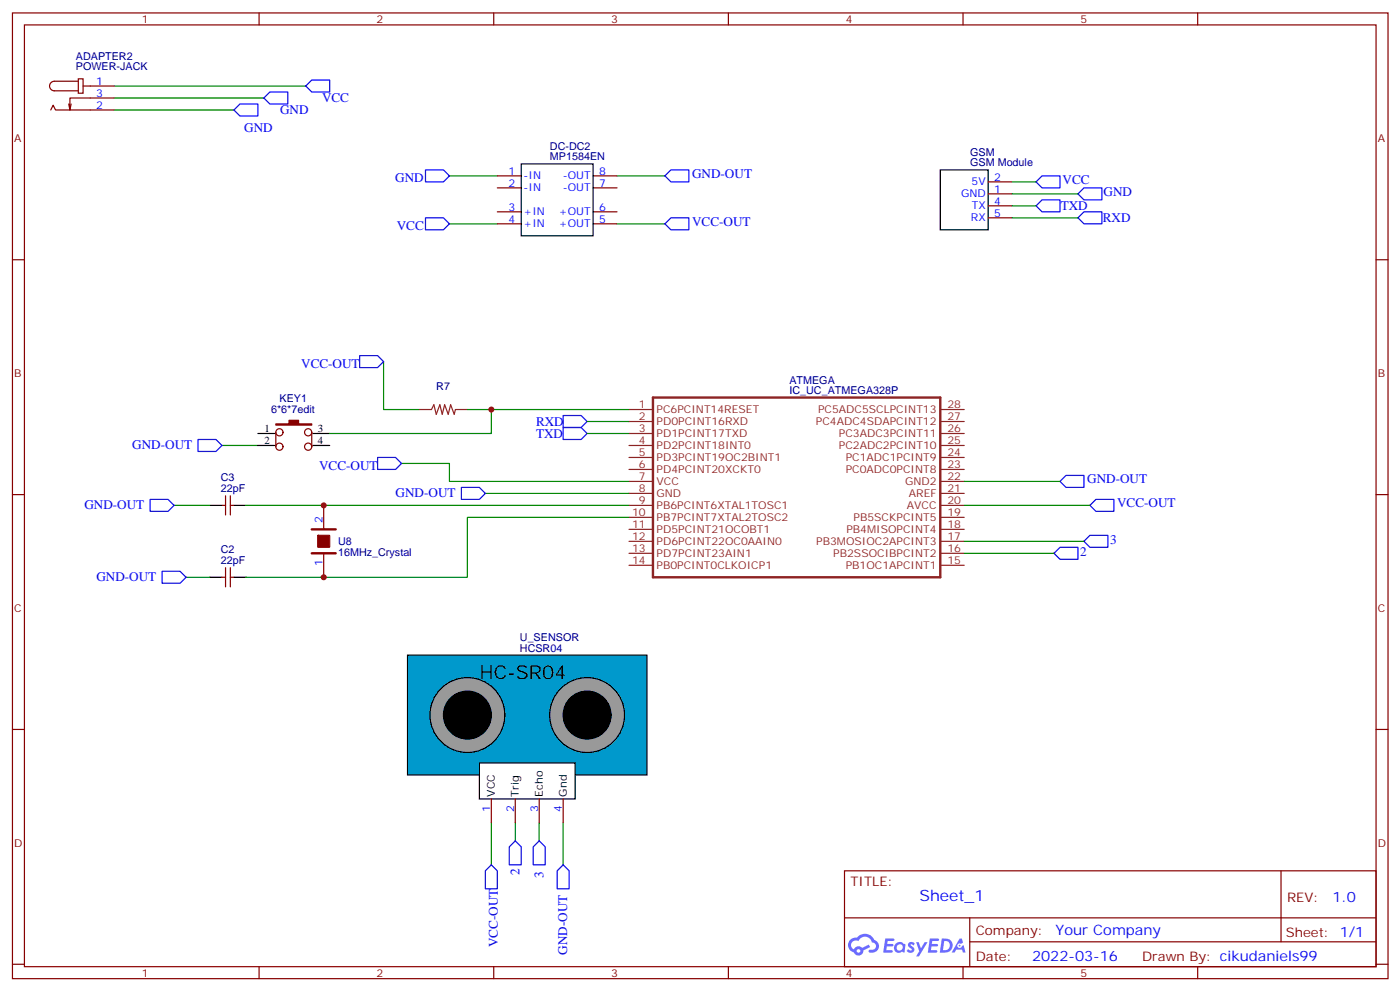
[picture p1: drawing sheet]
<svg xmlns="http://www.w3.org/2000/svg" width="413mm" height="292mm" viewBox="0 0 413 292" stroke-linecap="round" stroke-linejoin="round" font-family="sans-serif">
<g fill="none" stroke="#870000" stroke-width=".35">
<path d="M3.7 3.8h405.3v284.3h-405.3zM7.2 7.3h398.3v277.3h-398.3zM76.3 3.8v3.5M145.5 3.8v3.5M214.6 3.8v3.5M283.8 3.8v3.5M352.9 3.8v3.5M3.7 76.5h3.5M405.5 76.5h3.5M3.7 145.6h3.5M405.5 145.6h3.5M3.7 214.8h3.5"/>
<path d="M405.5 214.8h3.5M248.8 256.4h156.7v28.2h-156.7zM377.5 256.4v20.9M248.9 270.2h156.5M285.8 277.3h119.6M285.8 270.2v14.2M3.7 283.9h3.5M76.3 284.6v3.5M145.5 284.6v3.5M214.6 284.6v3.5M283.8 284.6v3.5M352.9 284.6v3.5"/>
<path d="M405.5 283.9h3.5"/>
</g>
<g fill="#5487ff">
<path d="M267.8 277.6a1.22 1.22 0 0 1 1.8 .2l-.4 .6a.47 .47 0 0 0-.4-.4 .47 .47 0 0 0-.5 .2l.2 .2a1.14 1.14 0 0 1 .8 1.8 1.14 1.14 0 0 1-2 0l-.2-.2 .5-.6 .7 .5a.29 .29 0 0 0 .4-.3 .29 .29 0 0 0-.3-.3 1.04 1.04 0 0 1-.6-1.7z"/>
<path d="M260.8 276.3h2.4l.3 .2-.1 .5-1.8 .1-.2 .8h1.6l.3 .4-.4 .4h-1.6l-.1 1.1h1.7l.2 .3-.2 .3-2.7 .1z"/>
<path d="M274 276.3h2.3l.4 .2-.2 .5-1.8 .1-.1 .8h1.5l.3 .4-.3 .4h-1.6l-.2 1.1h1.7l.2 .3-.2 .3-2.6 .1z"/>
<path d="M282.7 276.3h.7l.4 1.3-.6 .3a.69 .69 0 0 0-1.1 .3 .69 .69 0 0 0 .5 .9 .69 .69 0 0 0 .9-.6l.4-.2 .6 2.2h-.8l-.2-.9h-1.7l-.5 .9h-.9z"/>
<path d="M270 277.4h.7l.7 1.8 1.1-1.8h.8l-2.5 4.2h-.9l1-1.5z"/>
<path d="M277.5 276.3l-.6 4.2h1.4a2.11 2.11 0 0 0 2.4-2.1 2.11 2.11 0 0 0-2.5-2.1zM278.2 277.1a1.39 1.39 0 0 1 1.7 1.4 1.39 1.39 0 0 1-1.8 1.3h-.2z"/>
<path d="M263.8 277.9a1.54 1.54 0 0 0 0 2.2 1.54 1.54 0 0 0 2.1 .1l.6 .3 .3-2.3-.1-.3h-.5a1.49 1.49 0 0 0-2.4 0zM264.1 278.9a.95 .95 0 0 1 1.9 0 .95 .95 0 0 1-1.9 0z"/>
<path d="M250.6 276.7a2.18 2.18 0 0 0 1 3.7 1.44 1.44 0 0 0 1.7 .9 1.44 1.44 0 0 0 1.1-1.4l2-1.1-.4-.7-1.9 1a1.47 1.47 0 0 0-2.5 .4 1.39 1.39 0 0 1-.6-1.9 1.39 1.39 0 0 1 2-.5 2.12 2.12 0 0 1 2.1-1.3 2.12 2.12 0 0 1 1.9 1.7 1.14 1.14 0 0 1 1.1 1.4 1.14 1.14 0 0 1-1.6 .7 .43 .43 0 0 0-.6 .4 .43 .43 0 0 0 .4 .5 1.98 1.98 0 0 0 2.6-1.2 1.98 1.98 0 0 0-1.3-2.6 3.1 3.1 0 0 0-5.2-.6l-.9 .1zM252.4 280a.55 .55 0 0 1 1.1 0 .55 .55 0 0 1-1.1 0z"/>
<circle cx="282.8" cy="278.4" r=".26"/>
</g>
<g fill="none" stroke="#008700" stroke-width=".35">
<path d="M113 106.5v14.1h10.6M65.4 131.2h10.6M118.3 136.5h14.1v5.2h52.9M137.7 120.6h47.6M144.8 120.6v7h-47.6M51.3 148.8h10.6M72.5 148.8h112.8M143 145.3h42.3M185.3 152.3h-47.6v17.7h-65.2M54.8 170h7.1M144.8 242.3v12.3M151.8 242.3v5.3"/>
<path d="M158.9 242.3v5.3M165.9 242.3v12.3"/>
</g>
<path d="M106 104.7h5.3l1.7 1.8-1.7 1.7h-5.3zM58.3 129.4h5.3l1.8 1.8-1.8 1.7h-5.3zM111.3 134.7h5.3l1.7 1.8-1.7 1.7h-5.3zM44.2 147h5.3l1.8 1.8-1.8 1.8h-5.3zM136 143.5h5.3l1.7 1.8-1.7 1.7h-5.3zM47.8 168.2h5.3l1.7 1.8-1.7 1.7h-5.3zM143 256.4l1.8-1.8 1.7 1.8v5.3h-3.5zM151.8 247.6l1.8 1.7v5.3h-3.5v-5.3zM158.9 247.6l1.8 1.7v5.3h-3.6v-5.3zM165.9 254.6l1.8 1.8v5.3h-3.5v-5.3z" fill="none" stroke="#00f" stroke-width=".35"/>
<path d="M192.4 117.1h84.7v52.9h-84.7z" fill="none" stroke="#8c2424" stroke-width=".71"/>
<g fill="none" stroke="#8c2424" stroke-width=".35">
<path d="M123.6 120.6h3.5l.7-1.4 .8 2.8 1-2.8 .7 2.8 .7-2.8 1.1 2.8 .7-2.8 1 2.8 .4-1.4h3.5M185.3 120.6h7.1M185.3 124.1h7.1M185.3 127.6h7.1M185.3 134.7h7.1M185.3 131.2h7.1M185.3 138.2h7.1M277.1 120.6h7M277.1 124.1h7M277.1 127.6h7M277.1 134.7h7M277.1 131.2h7"/>
<path d="M277.1 138.2h7M185.3 141.7h7.1M185.3 145.3h7.1M185.3 148.8h7.1M185.3 152.3h7.1M185.3 155.9h7.1M185.3 159.4h7.1M277.1 141.7h7M277.1 145.3h7M277.1 148.8h7M277.1 152.3h7M277.1 155.9h7"/>
<path d="M277.1 159.4h7M185.3 162.9h7.1M185.3 166.4h7.1M277.1 162.9h7M277.1 166.4h7"/>
</g>
<path d="M76 127.6h4.9M76 131.2h4.9M92.2 127.6h5M92.2 131.2h5M61.9 148.8h3.5M68.9 148.8h3.6M61.9 170h3.5M68.9 170h3.6" fill="none" stroke="#000" stroke-width=".35"/>
<path d="M81.3 124.8h3.9v-1h2.8v1h3.9v.4h-10.6z" fill="#870000" stroke="#870000" stroke-width=".35"/>
<g fill="none" stroke="#870000" stroke-width=".35">
<path d="M81.3 127.3v4.2M91.9 127.3v4.2M65.4 148.8h1.1M66.5 146v5.6M67.9 146v5.6M67.9 148.8h1M65.4 170h1.1M66.5 167.1v5.7M67.9 167.1v5.7M67.9 170h1"/>
<circle cx="82.3" cy="127.3" r="1.06"/>
<circle cx="82.3" cy="131.5" r="1.06"/>
<circle cx="90.8" cy="127.3" r="1.06"/>
<circle cx="90.8" cy="131.5" r="1.06"/>
</g>
<path d="M93.7 157.7h3.4v3.4h-3.4z" fill="#900" stroke="#900" stroke-width=".35"/>
<path d="M91.9 155.9h7M91.9 162.9h7" fill="none" stroke="#900" stroke-width=".71"/>
<path d="M95.4 148.8v7.1M95.4 162.9v7.1" fill="none" stroke="#900" stroke-width=".35"/>
<path d="M120.1 192.9h70.5v35.3h-70.5z" fill="#09c" stroke="#000" stroke-width=".35"/>
<circle cx="173" cy="210.5" r="11" fill="#999" stroke="#000" stroke-width=".35"/>
<path d="M141.3 224.6h28.2v10.6h-28.2z" fill="#fff" stroke="#000" stroke-width=".35"/>
<path d="M144.8 235.2v7.1M151.8 235.2v7.1M158.9 235.2v7.1M165.9 235.2v7.1" fill="none" stroke="#870000" stroke-width=".35"/>
<g fill="#000" stroke="#000" stroke-width=".35">
<circle cx="138.2" cy="210.1" r="7.1"/>
<circle cx="173" cy="210.5" r="7.1"/>
</g>
<circle cx="137.7" cy="210.5" r="11" fill="#999" stroke="#000" stroke-width=".35"/>
<circle cx="137.7" cy="210.5" r="7.1" fill="#000" stroke="#000" stroke-width=".35"/>
<g fill="none" stroke="#008700" stroke-width=".35">
<path d="M33.7 25.3h56.4M33.7 28.9h44.1M33.7 32.4h35.2M132.4 51.8h14.1M181.8 51.8h14.1M298.2 53.6h7.1M298.2 57.1h19.4M132.4 65.9h14.1M181.8 65.9h14.1M298.2 60.6h7.1M298.2 64.1h19.4M173 124.1h12.3"/>
<path d="M173 127.6h12.3M284.1 159.4h35.3M284.1 141.7h28.2M284.1 148.8h37.1M284.1 162.9h26.5"/>
</g>
<g fill="none" stroke="#00f" stroke-width=".35">
<path d="M70.7 30.6h5.3v3.5h-5.3l-1.8-1.7zM79.5 27.1h5.3v3.5h-5.3l-1.7-1.7zM91.9 23.6h5.3v3.5h-5.3l-1.8-1.8zM125.4 50h5.3l1.7 1.8-1.7 1.8h-5.3zM195.9 51.8l1.8-1.8h5.3v3.6h-5.3zM305.3 53.6l1.8-1.8h5.2v3.5h-5.2zM317.6 57.1l1.8-1.8h5.3v3.5h-5.3zM125.4 64.1h5.3l1.7 1.8-1.7 1.8h-5.3zM195.9 65.9l1.8-1.8h5.3v3.6h-5.3zM305.3 60.6l1.8-1.8h5.2v3.6h-5.2zM317.6 64.1l1.8-1.7h5.3v3.5h-5.3zM165.9 122.3h5.3l1.8 1.8-1.8 1.8h-5.3z"/>
<path d="M165.9 125.9h5.3l1.8 1.7-1.8 1.8h-5.3zM314.1 140h5.3v3.5h-5.3l-1.8-1.8zM321.2 157.6h5.3v3.5h-5.3l-1.8-1.7zM321.2 148.8l1.7-1.8h5.3v3.6h-5.3zM310.6 162.9l1.7-1.8h5.3v3.6h-5.3z"/>
</g>
<g fill="none" stroke="#870000" stroke-width=".35">
<path d="M15 32.4l.7-1.4 .7 1.4h17.3M21 30.6l-.4 1.8M23.1 23.2h1.4v4.2h-1.4zM23.1 23.9h-7.1a1.41 1.41 0 0 0-1.4 1.4 1.41 1.41 0 0 0 1.4 1.4h7.1M24.5 25.3h9.2M33.7 28.9h-13.1v3.5l-.4-1.8M146.5 51.8h7.1M146.5 55.3h7.1M174.8 51.8h7M174.8 55.3h7M291.2 53.6h7M291.2 57.1h7"/>
<path d="M146.5 62.4h7.1M146.5 65.9h7.1M174.8 62.4h7M174.8 65.9h7M291.2 60.6h7M291.2 64.1h7"/>
</g>
<path d="M153.6 48.3h21.2v21.1h-21.2zM277.1 50h14.1v17.7h-14.1z" fill="none" stroke="#000" stroke-width=".35"/>
<g fill="#c00">
<circle cx="95.4" cy="148.8" r=".88"/>
<circle cx="95.4" cy="170" r=".88"/>
<circle cx="144.8" cy="120.6" r=".88"/>
</g>
<text font-size="5.6" x="141.3" y="200">HC-SR04</text>
<text font-size="4.6" fill="#00f" x="270.9" y="265.4">Sheet_1</text>
<g font-size="4.2" fill="#00f">
<text x="392.6" y="265.7">1.0</text>
<text x="311" y="275.2">Your Company</text>
<text x="304.1" y="283">2022-03-16</text>
</g>
<g font-size="3.9" fill="#00f">
<text x="82.5" y="33.6">GND</text>
<text x="94.9" y="30">VCC</text>
<text x="72" y="38.9">GND</text>
<text x="116.5" y="53.6">GND</text>
<text x="203.9" y="52.4">GND-OUT</text>
<text x="313.1" y="54.3">VCC</text>
<text x="325.2" y="57.8">GND</text>
<text x="312.6" y="61.9">TXD</text>
<text x="324.9" y="65.4">RXD</text>
<text x="116.9" y="67.7">VCC</text>
<text x="203.9" y="66.5">VCC-OUT</text>
<text x="88.7" y="108.4">VCC-OUT</text>
<text x="157.9" y="125.3">RXD</text>
<text x="157.9" y="128.9">TXD</text>
<text x="39" y="132.3">GND-OUT</text>
<text x="94" y="138.3">VCC-OUT</text>
<text x="320.4" y="142.3">GND-OUT</text>
<text x="24.9" y="150">GND-OUT</text>
<text x="116.6" y="146.4">GND-OUT</text>
<text x="329.2" y="149.4">VCC-OUT</text>
<text x="327.1" y="160.1">3</text>
<text x="318.3" y="163.6">2</text>
<text x="28.4" y="171.1">GND-OUT</text>
<text x="153.1" y="257.6" transform="rotate(-90 153.1 257.6)">2</text>
<text x="160.1" y="258.4" transform="rotate(-90 160.1 258.4)">3</text>
<text x="146.7" y="278.9" transform="rotate(-90 146.7 278.9)">VCC-OUT</text>
<text x="167.1" y="281.1" transform="rotate(-90 167.1 281.1)">GND-OUT</text>
</g>
<g font-size="3.9" fill="#800">
<text x="250.6" y="261">TITLE:</text>
<text x="379.2" y="265.7">REV:</text>
<text x="287.5" y="275.2">Company:</text>
<text x="378.9" y="275.8">Sheet: 1/1</text>
<text x="287.5" y="282.9">Date:</text>
<text x="336.6" y="282.9">Drawn By: cikudaniels99</text>
</g>
<g font-size="3.2" fill="#800">
<text x="41.8" y="6.8">1</text>
<text x="110.9" y="6.8">2</text>
<text x="180.1" y="6.8">3</text>
<text x="249.2" y="6.8">4</text>
<text x="318.3" y="6.8">5</text>
<text x="4.2" y="41.9">A</text>
<text x="406" y="41.9">A</text>
<text x="4.2" y="111.1">B</text>
<text x="406" y="111.1">B</text>
<text x="4.2" y="180.2">C</text>
<text x="406" y="180.2">C</text>
<text x="4.2" y="249.3">D</text>
<text x="406" y="249.3">D</text>
<text x="41.8" y="287.6">1</text>
<text x="110.9" y="287.6">2</text>
<text x="180.1" y="287.6">3</text>
<text x="249.2" y="287.6">4</text>
<text x="318.3" y="287.6">5</text>
</g>
<g font-size="3.2" fill="#000080">
<text x="22.4" y="17.7">ADAPTER2</text>
<text x="22.4" y="20.6">POWER-JACK</text>
<text x="162.1" y="47.1">MP1584EN</text>
<text x="162.1" y="44.1">DC-DC2</text>
<text x="285.9" y="46">GSM</text>
<text x="285.9" y="49">GSM Module</text>
<text x="232.6" y="112.9">ATMEGA</text>
<text x="82.4" y="118.3">KEY1</text>
<text x="128.6" y="114.9">R7</text>
<text x="232.6" y="115.9">IC_UC_ATMEGA328P</text>
<text x="79.9" y="121.7">6*6*7edit</text>
<text x="65.1" y="141.7">C3</text>
<text x="65.1" y="144.9">22pF</text>
<text x="99.6" y="160.5">U8</text>
<text x="65.1" y="166.1">22pF</text>
<text x="65.1" y="162.9">C2</text>
<text x="99.6" y="163.7">16MHz_Crystal</text>
<text x="153.2" y="191.8">HCSR04</text>
<text x="153.2" y="188.7">U_SENSOR</text>
</g>
<g font-size="3.2" fill="#00f">
<text x="28.4" y="25">1</text>
<text x="28.4" y="28.5">3</text>
<text x="28.4" y="32">2</text>
<text x="149.8" y="51.4">1</text>
<text x="154.3" y="52.8">-IN</text>
<text x="165.8" y="52.8">-OUT</text>
<text x="176.5" y="51.4">8</text>
<text x="292.9" y="53.2">2</text>
<text x="149.8" y="55">2</text>
<text x="154.3" y="56.4">-IN</text>
<text x="165.8" y="56.4">-OUT</text>
<text x="176.5" y="55">7</text>
<text x="283.2" y="58.1">GND</text>
<text x="286.3" y="54.6">5V</text>
<text x="292.9" y="56.7">1</text>
<text x="149.8" y="62">3</text>
<text x="149.8" y="65.5">4</text>
<text x="154.3" y="63.4">+IN</text>
<text x="164.7" y="63.4">+OUT</text>
<text x="176.5" y="65.5">5</text>
<text x="176.5" y="62">6</text>
<text x="286.1" y="65.2">RX</text>
<text x="286.3" y="61.7">TX</text>
<text x="292.9" y="60.3">4</text>
<text x="292.9" y="63.8">5</text>
<text x="154.3" y="67">+IN</text>
<text x="164.7" y="67">+OUT</text>
<text x="95" y="154.1" transform="rotate(-90 95 154.1)">2</text>
<text x="95" y="166.7" transform="rotate(-90 95 166.7)">1</text>
<text x="144.4" y="239" transform="rotate(-90 144.4 239)">1</text>
<text x="151.5" y="239" transform="rotate(-90 151.5 239)">2</text>
<text x="158.5" y="239" transform="rotate(-90 158.5 239)">3</text>
<text x="165.6" y="239" transform="rotate(-90 165.6 239)">4</text>
</g>
<g font-size="3.2" fill="#8d2323">
<text x="188.3" y="120.2">1</text>
<text x="188.3" y="123.8">2</text>
<text x="193.5" y="121.6">PC6PCINT14RESET</text>
<text x="193.5" y="125.2">PD0PCINT16RXD</text>
<text x="240.4" y="125.2">PC4ADC4SDAPCINT12</text>
<text x="241" y="121.6">PC5ADC5SCLPCINT13</text>
<text x="279.2" y="123.8">27</text>
<text x="279.2" y="120.2">28</text>
<text x="188.3" y="127.3">3</text>
<text x="188.3" y="130.8">4</text>
<text x="193.5" y="128.7">PD1PCINT17TXD</text>
<text x="247.2" y="128.7">PC3ADC3PCINT11</text>
<text x="279.2" y="130.8">25</text>
<text x="279.2" y="127.3">26</text>
<text x="188.3" y="134.3">5</text>
<text x="188.3" y="137.9">6</text>
<text x="193.5" y="135.7">PD3PCINT19OC2BINT1</text>
<text x="193.5" y="132.2">PD2PCINT18INT0</text>
<text x="247.2" y="132.2">PC2ADC2PCINT10</text>
<text x="249.2" y="135.7">PC1ADC1PCINT9</text>
<text x="279.2" y="137.9">23</text>
<text x="279.2" y="134.3">24</text>
<text x="188.3" y="141.4">7</text>
<text x="193.5" y="139.3">PD4PCINT20XCKT0</text>
<text x="193.5" y="142.8">VCC</text>
<text x="249.2" y="139.3">PC0ADC0PCINT8</text>
<text x="266.7" y="142.8">GND2</text>
<text x="279.2" y="141.4">22</text>
<text x="188.3" y="144.9">8</text>
<text x="188.3" y="148.4">9</text>
<text x="193.5" y="146.3">GND</text>
<text x="193.5" y="149.9">PB6PCINT6XTAL1TOSC1</text>
<text x="267.2" y="149.9">AVCC</text>
<text x="267.8" y="146.3">AREF</text>
<text x="279.2" y="144.9">21</text>
<text x="279.2" y="148.4">20</text>
<text x="186.3" y="152">10</text>
<text x="186.3" y="155.5">11</text>
<text x="193.5" y="153.4">PB7PCINT7XTAL2TOSC2</text>
<text x="251.5" y="153.4">PB5SCKPCINT5</text>
<text x="279.2" y="155.5">18</text>
<text x="279.2" y="152">19</text>
<text x="186.3" y="159">12</text>
<text x="193.5" y="156.9">PD5PCINT21OCOBT1</text>
<text x="193.5" y="160.4">PD6PCINT22OC0AAIN0</text>
<text x="240.5" y="160.4">PB3MOSIOC2APCINT3</text>
<text x="249.4" y="156.9">PB4MISOPCINT4</text>
<text x="279.2" y="159">17</text>
<text x="186.3" y="162.6">13</text>
<text x="186.3" y="166.1">14</text>
<text x="193.5" y="164">PD7PCINT23AIN1</text>
<text x="193.5" y="167.5">PB0PCINT0CLKOICP1</text>
<text x="245.5" y="164">PB2SSOCIBPCINT2</text>
<text x="249.2" y="167.5">PB1OC1APCINT1</text>
<text x="279.2" y="166.1">15</text>
<text x="279.2" y="162.6">16</text>
</g>
<g font-size="3.2">
<text x="77.9" y="127.3">1</text>
<text x="77.9" y="130.8">2</text>
<text x="93.6" y="127.3">3</text>
<text x="93.6" y="130.8">4</text>
<text x="145.8" y="234.5" transform="rotate(-90 145.8 234.5)">VCC</text>
<text x="152.9" y="234.5" transform="rotate(-90 152.9 234.5)">Trig</text>
<text x="159.9" y="234.5" transform="rotate(-90 159.9 234.5)">Echo</text>
<text x="167" y="234.5" transform="rotate(-90 167 234.5)">Gnd</text>
</g>
</svg>
